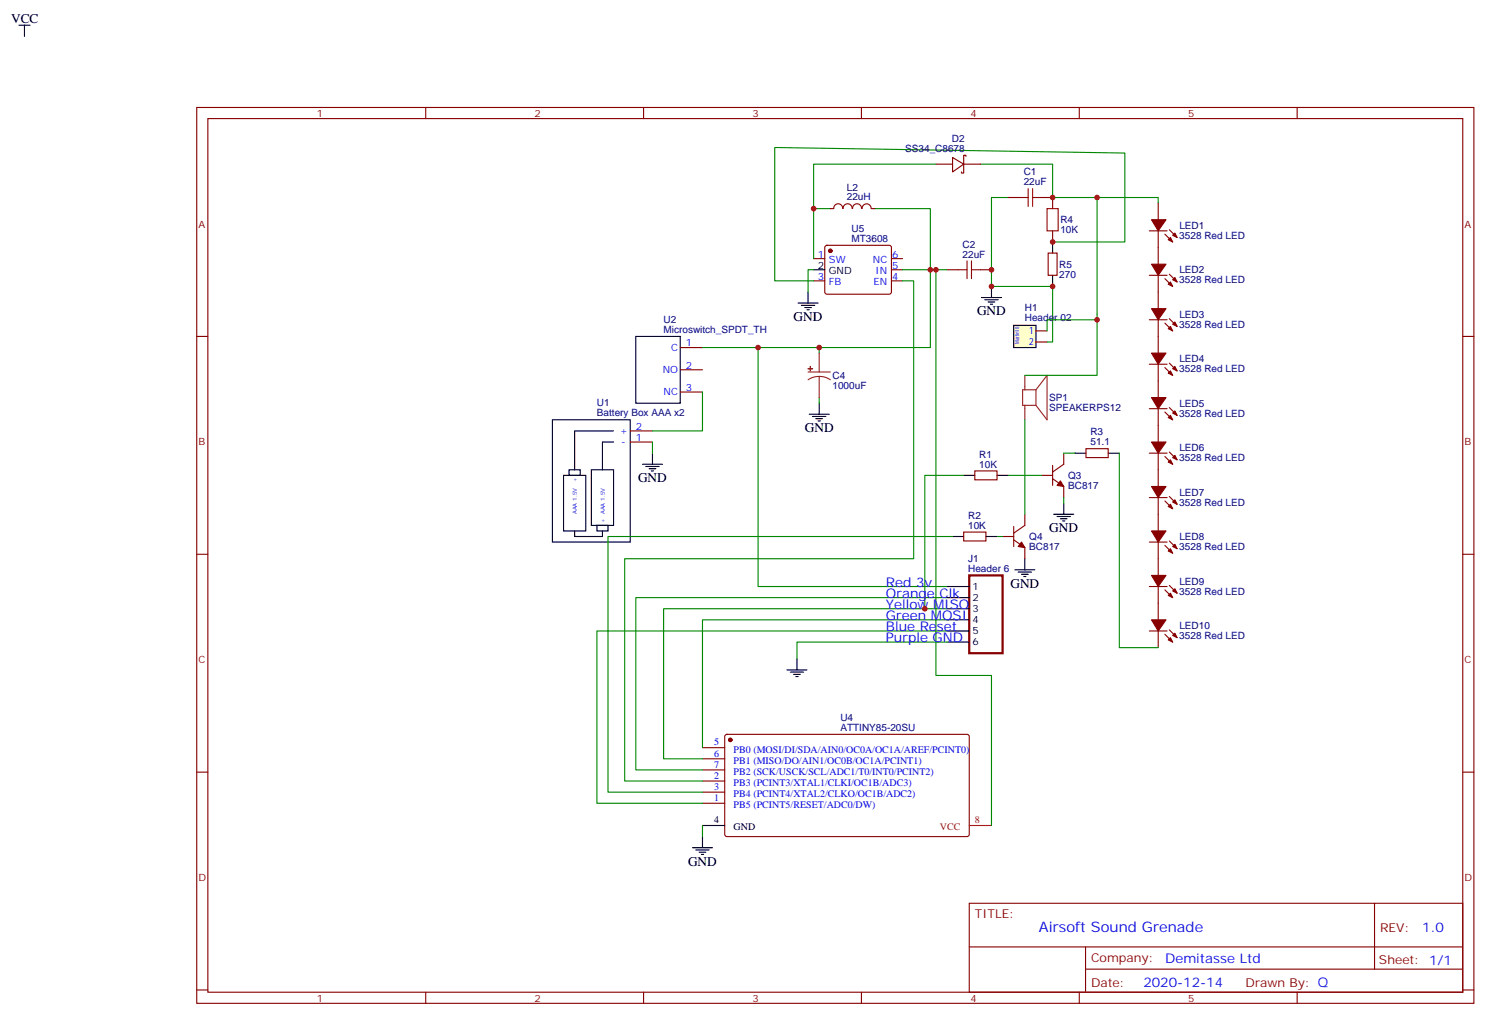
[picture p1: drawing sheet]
<svg xmlns="http://www.w3.org/2000/svg" width="471mm" height="322mm" viewBox="0 0 471 322" stroke-linecap="round" stroke-linejoin="round" font-family="sans-serif">
<g fill="none" stroke="#870000" stroke-width=".35">
<path d="M62.4 34.1h405.4v284.4h-405.4zM66 37.6h398.3v277.3h-398.3zM135.1 34.1v3.5M204.3 34.1v3.5M273.4 34.1v3.5M342.5 34.1v3.5M411.7 34.1v3.5M262 78.1l.5-.2h19.7l.5 .2 .2 .5v14.3l-.7 .5-20-.1-.4-.6v-14.1zM334.1 62.7v3.5M334.1 73.3v3.5M364.8 73.3h5.6M367.6 64.5v5.2"/>
<path d="M367.6 73.3v10.6M369.7 74.3l2.5 2.5M371.1 72.9l2.5 2.5M258.2 82.1h3.6M258.2 89.1h3.6M282.9 82.1h3.6M282.9 89.1h3.6M282.9 85.6h3.6M300.6 85.6h3.5M311.1 85.6h3.6M332.7 80.3h2.8v7.1h-2.8zM364.8 87.4h5.6"/>
<path d="M367.6 87.4v10.6M369.7 88.4l2.5 2.5M371.1 87l2.5 2.5M62.4 106.8h3.6M215.9 110.3h7.1M215.9 117.4h7.1M364.8 101.5h5.6M364.8 115.6h5.6M367.6 101.5v10.6M367.6 115.6v10.6M369.7 102.6l2.5 2.4M369.7 116.7l2.5 2.4"/>
<path d="M371.1 101.1l2.5 2.5M371.1 115.3l2.5 2.4M464.3 106.8h3.5M200 136.8h7.1M215.9 124.4h7.1M364.8 129.7h5.6M367.6 129.7v10.6M369.7 130.8l2.5 2.4M371.1 129.4l2.5 2.4M200 140.3h7.1M330.6 150.9h3.5M334.1 151.9l3.5 2.5v3.5"/>
<path d="M334.1 147.7v6.4M337.6 143.8v3.6l-3.5 2.4M364.8 143.8h5.6M364.8 157.9h5.6M367.6 143.8v10.6M367.6 157.9v10.6M369.7 144.9l2.5 2.5M369.7 159l2.5 2.5M371.1 143.5l2.5 2.4M371.1 157.6l2.5 2.5M62.4 175.9h3.6M318.2 170.3h3.5"/>
<path d="M321.7 171.3l3.6 2.5v3.5M321.7 167.1v6.4M325.3 163.2v3.6l-3.6 2.4M364.8 172h5.6M367.6 172v10.6M369.7 173.1l2.5 2.5M371.1 171.7l2.5 2.5M464.3 175.9h3.5M364.8 186.2h5.6M367.6 186.2v10.5M369.7 187.2l2.5 2.5M371.1 185.8l2.5 2.5"/>
<path d="M371.1 199.9l2.5 2.5M364.8 200.3h5.6M367.6 200.3v5.3M369.7 201.3l2.5 2.5M62.4 245.1h3.6M464.3 245.1h3.5M307.6 286.7h156.7v28.2h-156.7zM436.2 286.7l.1 20.9M62.4 314.2h3.6M135.1 314.9v3.6M204.3 314.9v3.6M273.4 314.9v3.6"/>
<path d="M307.7 300.5h156.4M342.5 314.9v3.6M344.5 307.6h119.6M344.5 300.5v14.2M411.7 314.9v3.6M464.3 314.2h3.5"/>
</g>
<g fill="none" stroke="#000" stroke-width=".35">
<path d="M334.1 76.8v3.5M253.3 96.2h6.3M254.4 96.9h4.2M255.4 97.6h2.1M256.1 98.3h.7M256.5 92.7v3.5M258.2 85.6h3.6M311.5 94.4h6.4M312.6 95.1h4.2M313.6 95.8h2.1M314.3 96.6h.7M314.7 90.9v3.5"/>
<path d="M334.1 87.4v3.5M201.8 106.8h14.1v21.2h-14.1zM175.3 133.2h24.7v38.8h-24.7zM194.7 136.8h-12.3v12.3M256.8 131.5h6.4M257.9 132.2h4.2M258.9 132.9h2.2M259.6 133.6h.7M260 128v3.5M178.9 150.9h7v17.6h-7zM180.6 149.1h3.5v1.8h-3.5zM187.7 149.1h7v17.7h-7z"/>
<path d="M194.7 140.3h-3.5v8.8M203.9 147.4h6.4M205 148.1h4.2M206 148.8h2.1M206.7 149.5h.7M207.1 143.8v3.6M337.6 159.7v3.5M182.4 168.5v1.8h8.8v-1.8M189.4 166.8h3.6v1.7h-3.6zM325.3 177.3v3.6M334.4 163.2h6.4M335.5 163.9h4.2"/>
<path d="M336.5 164.6h2.2M337.3 165.3h.7M322.1 180.9h6.3M323.1 181.6h4.3M324.2 182.3h2.1M324.9 183h.7M219.8 269.1h6.3M220.8 269.8h4.3M221.9 270.5h2.1M222.6 271.2h.7M223 265.5v3.6"/>
</g>
<g fill="none" stroke="#008700" stroke-width=".35">
<path d="M311.1 52.1h23v10.6h14.1v56.4h-22.9M263.5 66.2h-5.3v15.9M277.6 66.2h17.7v44.1h-72.3M320 62.7h-5.3v28.2h19.4v17.6h-1.8M334.1 76.8h22.9v-28.2l-111.1-1.8v42.3h12.3M348.2 62.7h19.4v1.8M258.2 85.6h-1.7v7.1M295.3 85.6h5.3M223 124.4v12.4h-15.9M325.3 133.2v30M207.1 140.3v3.5M320 150.9h10.6"/>
<path d="M337.6 143.8h3.5M337.6 157.9v1.8M355.2 143.8v61.8h12.4M316.4 170.3h1.8"/>
</g>
<path d="M325.3 119.1v4.6M325.3 128.7v4.5M328.8 123.7h-4.2v5h4.2M328.8 123.7v5M328.8 123.7l3.5-4.6v14.1l-3.5-4.5" fill="none" stroke="#8c2424" stroke-width=".35"/>
<g fill="#870000" stroke="#870000" stroke-width=".35">
<path d="M336.5 152.6l1.1 1.8-2.1-.3z"/>
<path d="M324.2 172l1.1 1.8-2.2-.3z"/>
<path d="M370.8 76.1l.7-.7 .7 1.4z"/>
<path d="M372.2 74.7l.7-.7 .7 1.4z"/>
<path d="M365.5 69.7h4.6l-2.5 3.6z"/>
<path d="M370.8 90.2l.7-.7 .7 1.4z"/>
<path d="M372.2 88.8l.7-.7 .7 1.4z"/>
<path d="M365.5 83.9h4.6l-2.5 3.5z"/>
<path d="M370.8 104.3l.7-.7 .7 1.4z"/>
<path d="M372.9 102.2l.7 1.4-1.4-.7z"/>
<path d="M365.5 98h4.6l-2.5 3.5z"/>
<path d="M370.8 118.4l.7-.7 .7 1.4z"/>
<path d="M372.9 116.3l.7 1.4-1.4-.7z"/>
<path d="M365.5 112.1h4.6l-2.5 3.5z"/>
<path d="M370.8 132.5l.7-.7 .7 1.4z"/>
<path d="M372.9 130.4l.7 1.4-1.4-.7z"/>
<path d="M365.5 126.2h4.6l-2.5 3.5z"/>
<path d="M370.8 146.6l.7-.7 .7 1.5z"/>
<path d="M372.2 145.2l.7-.7 .7 1.4z"/>
<path d="M365.5 140.3h4.6l-2.5 3.5z"/>
<path d="M370.8 160.8l.7-.7 .7 1.4z"/>
<path d="M372.2 159.3l.7-.7 .7 1.5z"/>
<path d="M365.5 154.4h4.6l-2.5 3.5z"/>
<path d="M370.8 174.9l.7-.7 .7 1.4z"/>
<path d="M372.2 173.5l.7-.7 .7 1.4z"/>
<path d="M365.5 168.5h4.6l-2.5 3.5z"/>
<path d="M370.8 189l.7-.7 .7 1.4z"/>
<path d="M372.9 186.9l.7 1.4-1.4-.7z"/>
<path d="M365.5 182.6h4.6l-2.5 3.6z"/>
<path d="M370.8 203.1l.7-.7 .7 1.4z"/>
<path d="M372.9 201l.7 1.4-1.4-.7z"/>
<path d="M365.5 196.7h4.6l-2.5 3.6z"/>
<circle cx="263.5" cy="79.6" r=".53"/>
</g>
<path d="M332.3 66.2h3.5v7.1h-3.5zM304.1 85.6h2.8M306.9 82.8v5.6M308.3 85.6h2.8M308.3 82.8v5.6" fill="none" stroke="#a10000" stroke-width=".35"/>
<path d="M307.6 182.6h10.6v24.7h-10.6z" fill="#fff" stroke="#800000" stroke-width=".71"/>
<g fill="none" stroke="#000" stroke-width=".35">
<path d="M305.9 150.9h3.5M316.4 150.9h3.6M341.1 143.8h3.6M351.7 143.8h3.5M302.3 170.3h3.6M312.9 170.3h3.5M300.6 186.2h7M300.6 189.7h7M300.6 193.2h7M300.6 196.7h7M249.8 212.6h6.3M250.8 213.3h4.3"/>
<path d="M251.9 214h2.1M252.6 214.7h.7M252.9 209.1v3.5M300.6 200.3h7M300.6 203.8h7"/>
</g>
<path d="M297 52.1h-38.8v14.1M286.5 85.6h8.8M240.6 110.3v75.9h60M260 110.3v1.8M260 126.2v1.8M300.6 203.8h-47.7v5.3" fill="none" stroke="#008700" stroke-width=".35"/>
<g fill="none" stroke="#870000" stroke-width=".35">
<path d="M297 52.1h5.3M302.3 50l3.6 2.1-3.6 2.5zM305.9 52.1v2.8h-.7v-.3M305.9 52.1h5.2M306.6 49.6v-.3h-.7v2.8M263.5 66.2h1.1M264.6 66.2a1.41 1.41 0 0 1 1.4-1.5 1.41 1.41 0 0 1 1.4 1.5M267.6 66.2a1.41 1.41 0 0 1 1.4-1.5 1.41 1.41 0 0 1 1.4 1.5M270.6 66.2a1.41 1.41 0 0 1 1.4-1.5 1.41 1.41 0 0 1 1.4 1.5M273.6 66.2a1.41 1.41 0 0 1 1.5-1.5 1.41 1.41 0 0 1 1.4 1.5M276.6 66.2h1M320 62.7h3.5"/>
<path d="M330.6 62.7h3.5M309.4 149.5h7v2.8h-7zM344.7 142.4h7v2.8h-7zM305.9 168.9h7v2.8h-7z"/>
</g>
<path d="M326.3 59.9v5.6M327.7 59.9v5.6M323.5 62.7h2.8M327.7 62.7h2.9" fill="none" stroke="#a10000" stroke-width=".35"/>
<path d="M321.7 103.3h7.1v7h-7.1z" fill="#ffc" stroke="#000" stroke-width=".35"/>
<path d="M328.8 105h3.5M328.8 108.5h3.5M223 237.3h7M230.2 233.3l.5-.2h76.5l.4 .7v31.3l-.7 .4h-76.5l-.4-.7v-31zM223 244.4h7M223 240.8h7M223 251.4h7M223 247.9h7M223 255h7" fill="none" stroke="#870000" stroke-width=".35"/>
<path d="M286.5 89.1h3.5v88.2h-91.7v70.6h24.7M297 85.6v128.8h17.7v47.6M348.2 101.5h-15.9v3.5M305.9 150.9h-12.4v42.3h7.1M302.3 170.3h-109.3v81.1h30M293.5 193.2h-82.9v47.6h12.4M300.6 196.7h-77.6v40.6M300.6 189.7h-98.8v54.7h21.2M300.6 200.3h-111.2v54.7h33.6M223 262v3.5" fill="none" stroke="#008700" stroke-width=".35"/>
<circle cx="231.8" cy="234.8" r=".53" fill="#870000" stroke="#870000" stroke-width=".35"/>
<path d="M307.6 262h7.1" fill="none" stroke="#f00" stroke-width=".35"/>
<path d="M6 8h3.5M7.8 8v3.5M223 262h7" fill="none" stroke="#000" stroke-width=".35"/>
<path d="M256.5 118.1h7M260 119.5l1.8 .2 1.7 .8M260 119.5l-1.9 .2-1.6 .8M260 112.1v6M260 119.5v6.7" fill="none" stroke="#8c2424" stroke-width=".35"/>
<g fill="#8c2424" stroke="#8c2424" stroke-width=".35">
<path d="M256.5 117l1.4 .1z"/>
<path d="M257.2 116.3v1.4z"/>
</g>
<g fill="#c00">
<circle cx="348.2" cy="62.7" r=".88"/>
<circle cx="258.2" cy="66.2" r=".88"/>
<circle cx="314.7" cy="90.9" r=".88"/>
<circle cx="334.1" cy="76.8" r=".88"/>
<circle cx="334.1" cy="62.7" r=".88"/>
<circle cx="314.7" cy="85.6" r=".88"/>
<circle cx="295.3" cy="85.6" r=".88"/>
<circle cx="348.2" cy="101.5" r=".88"/>
<circle cx="334.1" cy="90.9" r=".88"/>
<circle cx="293.5" cy="193.2" r=".88"/>
<circle cx="240.6" cy="110.3" r=".88"/>
<circle cx="260" cy="110.3" r=".88"/>
<circle cx="297" cy="85.6" r=".88"/>
</g>
<text font-size="4.6" fill="#00f" x="329.7" y="295.7">Airsoft Sound Grenade</text>
<g font-size="4.2">
<text x="3.5" y="7.3">VCC</text>
<text x="251.9" y="101.8">GND</text>
<text x="310.1" y="100.1">GND</text>
<text x="255.4" y="137.1">GND</text>
<text x="202.5" y="153">GND</text>
<text x="333" y="168.9">GND</text>
<text x="320.7" y="186.5">GND</text>
<text x="218.4" y="274.7">GND</text>
</g>
<g font-size="4.2" fill="#00f">
<text x="281.2" y="186.2">Red 3v</text>
<text x="281.2" y="189.7">Orange Clk</text>
<text x="281.2" y="193.2">Yellow MISO</text>
<text x="281.2" y="196.7">Green MOSI</text>
<text x="281.2" y="200.3">Blue Reset</text>
<text x="281.2" y="203.8">Purple GND</text>
<text x="451.4" y="296">1.0</text>
<text x="369.8" y="305.5">Demitasse Ltd</text>
<text x="362.9" y="313.3">2020-12-14</text>
</g>
<g font-size="3.9" fill="#800">
<text x="309.4" y="291.3">TITLE:</text>
<text x="438" y="296">REV:</text>
<text x="346.3" y="305.5">Company:</text>
<text x="437.7" y="306.1">Sheet: 1/1</text>
<text x="346.3" y="313.2">Date:</text>
<text x="395.3" y="313.2">Drawn By: Q</text>
</g>
<g font-size="3.2" fill="#800">
<text x="100.5" y="37.1">1</text>
<text x="169.7" y="37.1">2</text>
<text x="238.8" y="37.1">3</text>
<text x="308" y="37.1">4</text>
<text x="377.1" y="37.1">5</text>
<text x="63" y="72.2">A</text>
<text x="464.8" y="72.2">A</text>
<text x="63" y="141.4">B</text>
<text x="464.8" y="141.4">B</text>
<text x="63" y="210.5">C</text>
<text x="464.8" y="210.5">C</text>
<text x="63" y="279.6">D</text>
<text x="464.8" y="279.6">D</text>
<text x="100.5" y="317.9">1</text>
<text x="169.7" y="317.9">2</text>
<text x="238.8" y="317.9">3</text>
<text x="308" y="317.9">4</text>
<text x="377.1" y="317.9">5</text>
</g>
<g font-size="3.2" fill="#000080">
<text x="302.1" y="45.2">D2</text>
<text x="287.3" y="48.2">SS34_C8678</text>
<text x="324.9" y="58.8">22uF</text>
<text x="324.9" y="55.6">C1</text>
<text x="268.7" y="63.6">22uH</text>
<text x="268.7" y="60.6">L2</text>
<text x="336.5" y="70.9">R4</text>
<text x="270.2" y="76.8">MT3608</text>
<text x="270.2" y="73.6">U5</text>
<text x="336.5" y="74.1">10K</text>
<text x="374.3" y="75.8">3528 Red LED</text>
<text x="374.3" y="72.7">LED1</text>
<text x="305.5" y="81.7">22uF</text>
<text x="305.5" y="78.6">C2</text>
<text x="336.2" y="88.2">270</text>
<text x="336.2" y="85">R5</text>
<text x="374.3" y="89.9">3528 Red LED</text>
<text x="374.3" y="86.8">LED2</text>
<text x="325.3" y="98.8">H1</text>
<text x="374.3" y="100.9">LED3</text>
<text x="210.6" y="105.6">Microswitch_SPDT_TH</text>
<text x="210.6" y="102.4">U2</text>
<text x="325.3" y="102">Header 02</text>
<text x="374.3" y="104.1">3528 Red LED</text>
<text x="374.3" y="118.2">3528 Red LED</text>
<text x="374.3" y="115">LED4</text>
<text x="264.2" y="123.5">1000uF</text>
<text x="264.2" y="120.3">C4</text>
<text x="189.5" y="128.8">U1</text>
<text x="333" y="130.5">SPEAKERPS12</text>
<text x="333" y="127.3">SP1</text>
<text x="374.3" y="129.1">LED5</text>
<text x="189.5" y="132">Battery Box AAA x2</text>
<text x="374.3" y="132.3">3528 Red LED</text>
<text x="346.1" y="141.4">51.1</text>
<text x="346.1" y="138.2">R3</text>
<text x="374.3" y="143.2">LED6</text>
<text x="310.8" y="148.4">10K</text>
<text x="310.8" y="145.2">R1</text>
<text x="374.3" y="146.4">3528 Red LED</text>
<text x="339" y="155.2">BC817</text>
<text x="339" y="152">Q3</text>
<text x="374.3" y="160.5">3528 Red LED</text>
<text x="374.3" y="157.3">LED7</text>
<text x="307.3" y="167.8">10K</text>
<text x="307.3" y="164.6">R2</text>
<text x="326.7" y="171.4">Q4</text>
<text x="374.3" y="171.4">LED8</text>
<text x="307.3" y="178.4">J1</text>
<text x="326.7" y="174.6">BC817</text>
<text x="374.3" y="174.6">3528 Red LED</text>
<text x="307.3" y="181.6">Header 6</text>
<text x="374.3" y="185.5">LED9</text>
<text x="374.3" y="188.7">3528 Red LED</text>
<text x="374.3" y="202.8">3528 Red LED</text>
<text x="374.3" y="199.7">LED10</text>
<text x="266.7" y="232">ATTINY85-20SU</text>
<text x="266.7" y="228.8">U4</text>
</g>
<g font-size="3.2" fill="#00f">
<text x="259.6" y="81.7">1</text>
<text x="263.1" y="83.5">SW</text>
<text x="277" y="83.5">NC</text>
<text x="283.1" y="81.7">6</text>
<text x="259.6" y="88.8">3</text>
<text x="277.9" y="87">IN</text>
<text x="283.1" y="88.8">4</text>
<text x="283.1" y="85.3">5</text>
<text x="263.1" y="90.6">FB</text>
<text x="277.2" y="90.6">EN</text>
<text x="326.6" y="106.1">1</text>
<text x="213" y="111.4">C</text>
<text x="217.7" y="110">1</text>
<text x="326.6" y="109.6">2</text>
<text x="210.3" y="118.4">NO</text>
<text x="217.7" y="117">2</text>
<text x="210.6" y="125.5">NC</text>
<text x="217.7" y="124.1">3</text>
<text x="196.7" y="137.8">+</text>
<text x="201.8" y="136.4">2</text>
<text x="197.2" y="141.4">-</text>
<text x="201.8" y="139.9">1</text>
<text x="226.7" y="236.6">5</text>
<text x="232.8" y="238.9">PB0 (MOSI/DI/SDA/AIN0/OC0A/OC1A/AREF/PCINT0)</text>
<text x="226.7" y="243.7">7</text>
<text x="226.7" y="240.1">6</text>
<text x="232.8" y="246">PB2 (SCK/USCK/SCL/ADC1/T0/INT0/PCINT2)</text>
<text x="232.8" y="242.4">PB1 (MISO/DO/AIN1/OC0B/OC1A/PCINT1)</text>
<text x="226.7" y="250.7">3</text>
<text x="226.7" y="247.2">2</text>
<text x="232.8" y="249.5">PB3 (PCINT3/XTAL1/CLKI/OC1B/ADC3)</text>
<text x="226.7" y="254.2">1</text>
<text x="232.8" y="253">PB4 (PCINT4/XTAL2/CLKO/OC1B/ADC2)</text>
<text x="232.8" y="256.5">PB5 (PCINT5/RESET/ADC0/DW)</text>
</g>
<g font-size="3.2">
<text x="259.6" y="85.3">2</text>
<text x="263.1" y="87">GND</text>
<text x="308.7" y="187.2">1</text>
<text x="308.7" y="190.7">2</text>
<text x="308.7" y="194.3">3</text>
<text x="308.7" y="197.8">4</text>
<text x="308.7" y="201.3">5</text>
<text x="308.7" y="204.9">6</text>
<text x="226.7" y="261.3">4</text>
<text x="232.8" y="263.6">GND</text>
</g>
<g font-size="3.2" fill="#f00">
<text x="298.3" y="263.6">VCC</text>
<text x="309.4" y="261.3">8</text>
</g>
<g font-size="1.8" fill="#00f">
<text x="323.5" y="109.3" transform="rotate(-90 323.5 109.3)">Martin18</text>
<text x="183.1" y="153" transform="rotate(-90 183.1 153)">+</text>
<text x="183.1" y="163.2" transform="rotate(-90 183.1 163.2)">AAA 1.5V</text>
<text x="191.9" y="166.1" transform="rotate(-90 191.9 166.1)">+</text>
<text x="191.9" y="163.2" transform="rotate(-90 191.9 163.2)">AAA 1.5V</text>
</g>
</svg>
